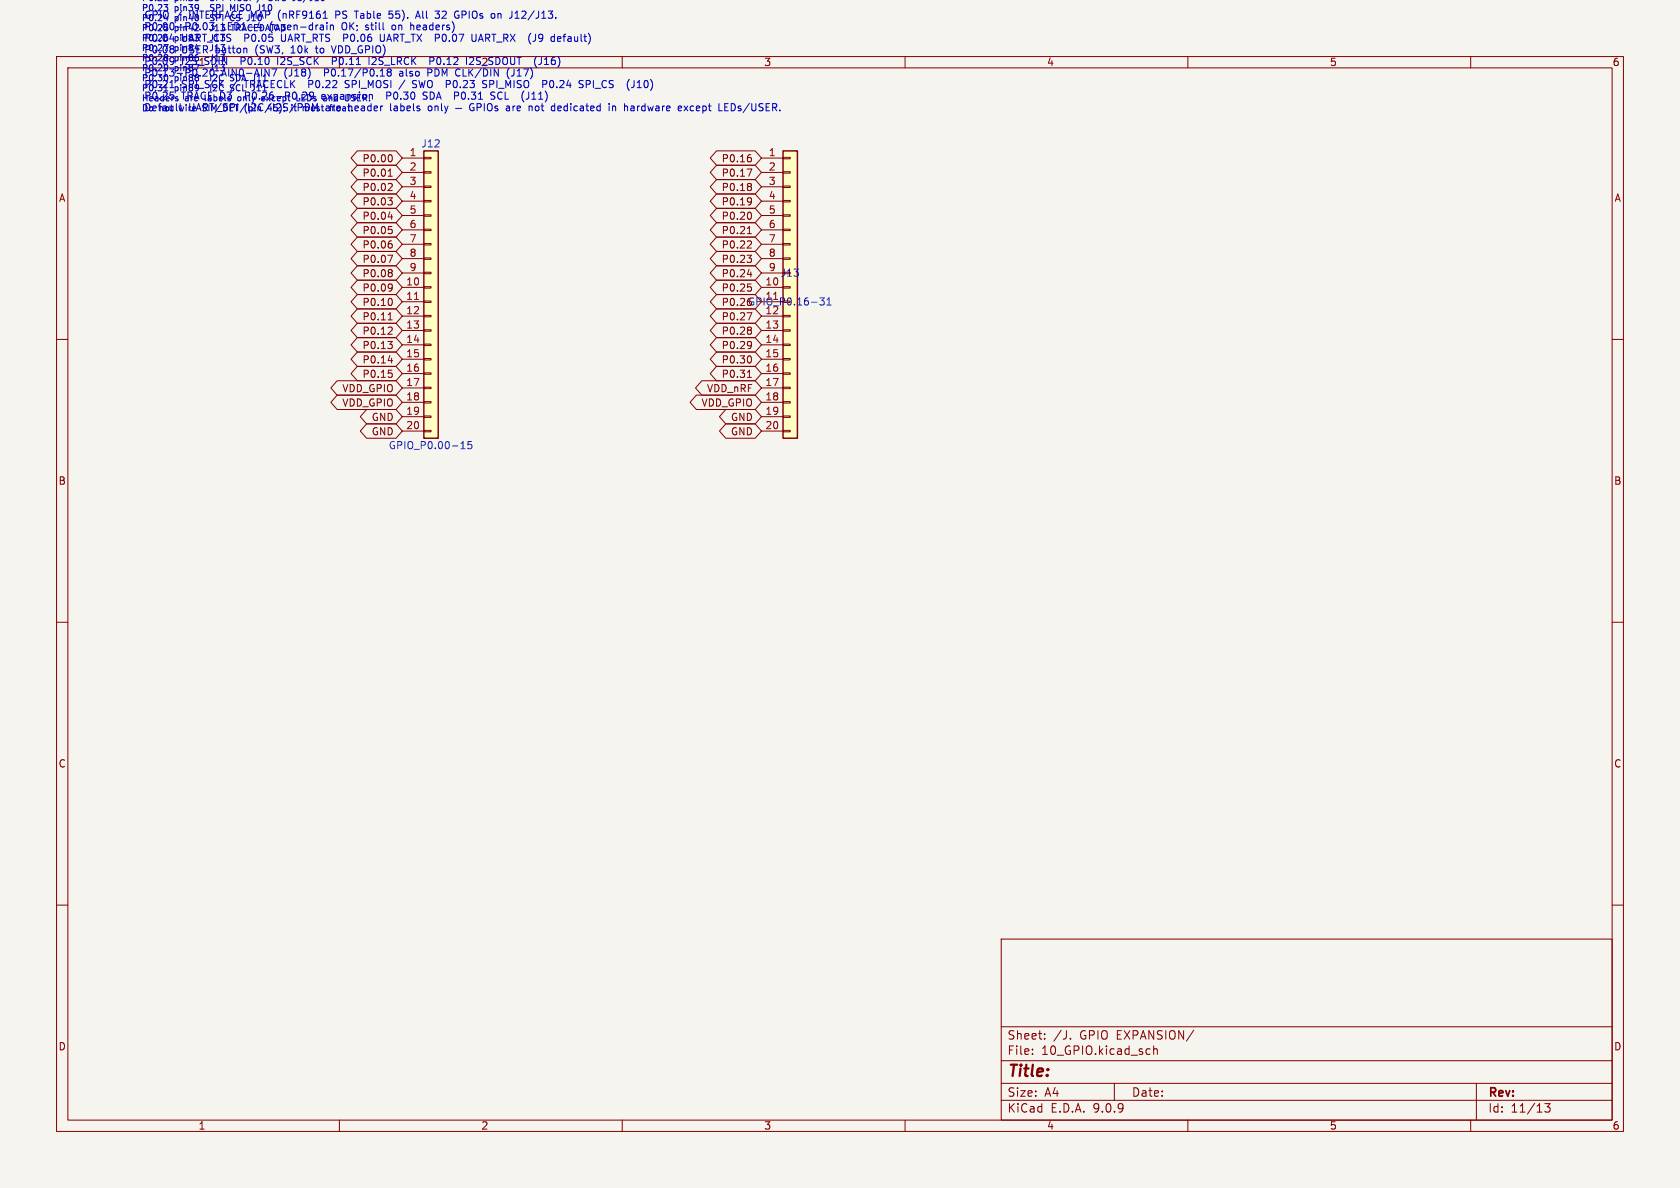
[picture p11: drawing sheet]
<svg xmlns="http://www.w3.org/2000/svg" width="297mm" height="210mm" viewBox="0 0 297 210" stroke-linecap="round" stroke-linejoin="round" font-family="sans-serif">
<path d="M0 0h297v210h-297z" fill="#f5f4ef" stroke="#f5f4ef" stroke-width=".18"/>
<g fill="none" stroke="#840000" stroke-width=".18">
<path d="M10 10h277v190h-277zM12 12h273v186h-273zM110 10v2M160 10v2M210 10v2M260 10v2M10 60h2M285 60h2M10 110h2M285 110h2M10 160h2M177 166h108v32h-108z"/>
<path d="M285 160h2M60 198v2M110 198v2M160 198v2M177 194.5h108M177 191.5h108M177 187.5h108M177 181.5h108M182.5 186.3v.1M182.5 185.5v.1M184.7 183.6v.1M184.7 182.8v.1"/>
<path d="M189.2 183.6v.1M197 191.5v3M203.2 185.4l.1 .1M203.3 186.3l-.1 .1M204 184.9v1.5M204 185.5l.2-.1 .3 .1 .1 .9M210 198v2M260 198v2M261 191.5v6.5M273.1 195.1h.9l-.5 .6 .5 .1v.7l-.3 .1h-.4l-.2-.1"/>
</g>
<path d="M138.4 26.7h2.6v50.8h-2.6z" fill="#ffffc2"/>
<path d="M138.4 26.7h2.6v50.8h-2.6z" fill="none" stroke="#840000" stroke-width=".25"/>
<g fill="none" stroke="#840000" stroke-width=".18">
<path d="M134.6 27.9h3.8M134.6 30.5h3.8M134.6 33h3.8M134.6 35.6h3.8M134.6 38.1h3.8M138.4 27.8h1.3v.3h-1.3zM138.4 30.4h1.3v.2h-1.3zM138.4 32.9h1.3v.2h-1.3zM138.4 35.4h1.3v.3h-1.3zM138.4 38h1.3v.2h-1.3zM134.6 40.6h3.8M134.6 43.2h3.8"/>
<path d="M134.6 45.7h3.8M134.6 48.3h3.8M134.6 50.8h3.8M134.6 53.3h3.8M134.6 55.9h3.8M134.6 58.4h3.8M138.4 40.5h1.3v.3h-1.3zM138.4 43.1h1.3v.2h-1.3zM138.4 45.6h1.3v.2h-1.3zM138.4 50.7h1.3v.2h-1.3zM138.4 55.8h1.3v.2h-1.3zM138.4 58.3h1.3v.2h-1.3z"/>
<path d="M134.6 61h3.8M134.6 63.5h3.8M134.6 66h3.8M134.6 68.6h3.8M134.6 71.1h3.8M134.6 73.7h3.8M134.6 76.2h3.8M138.4 60.8h1.3v.3h-1.3zM138.4 63.4h1.3v.2h-1.3zM138.4 65.9h1.3v.3h-1.3zM138.4 68.5h1.3v.2h-1.3zM138.4 71h1.3v.2h-1.3z"/>
<path d="M138.4 73.5h1.3v.3h-1.3zM138.4 76.1h1.3v.2h-1.3z"/>
</g>
<path d="M144.9 52.6h.8l-.4 .5 .4 .2v.5l-.2 .1-.6-.1M146.2 53.9h.7M146.2 53l.4-.4v1.3" fill="none" stroke="#006464" stroke-width=".18"/>
<path d="M74.9 26.7h2.6v50.8h-2.6z" fill="#ffffc2"/>
<path d="M74.9 26.7h2.6v50.8h-2.6z" fill="none" stroke="#840000" stroke-width=".25"/>
<g fill="none" stroke="#840000" stroke-width=".18">
<path d="M63.2 36.8h6.8l1.1 1.3-1.1 1.3h-6.8l-1.1-1.3zM63.2 39.4h6.8l1.1 1.2-1.1 1.3h-6.8l-1.1-1.3zM63.2 26.7h6.8l1.1 1.2-1.1 1.3h-6.8l-1.1-1.3zM63.2 29.2h6.8l1.1 1.3-1.1 1.3h-6.8l-1.1-1.3zM63.2 31.7h6.8l1.1 1.3-1.1 1.3h-6.8l-1.1-1.3zM63.2 34.3h6.8l1.1 1.3-1.1 1.2h-6.8l-1.1-1.2zM68.6 35h.7l-.4 .4M68.6 38.3h.8M68.6 31.2h.7M68.9 30.1l.1-.2v1.3M69 27.3a.79 .79 0 0 1 0 1.3M69.1 32.4l.2 .3v.3l-.7 .7h.7"/>
<path d="M69.1 35.4l.2 .3v.3l-.2 .2M69.2 37.9v.9M71.1 27.9h3.8M71.1 30.5h3.8M71.1 33h3.8M71.1 35.6h3.8M71.1 38.1h3.8M74.9 27.8h1.3v.3h-1.3zM74.9 30.4h1.3v.2h-1.3zM74.9 32.9h1.3v.2h-1.3zM74.9 35.4h1.3v.3h-1.3zM74.9 38h1.3v.2h-1.3z"/>
<path d="M126.7 36.8h6.8l1.1 1.3-1.1 1.3h-6.8l-1.1-1.3zM126.7 26.7h6.8l1.1 1.2-1.1 1.3h-6.8l-1.1-1.3zM126.7 29.2h6.8l1.1 1.3-1.1 1.3h-6.8l-1.1-1.3zM126.7 31.7h6.8l1.1 1.3-1.1 1.3h-6.8l-1.1-1.3zM126.7 34.3h6.8l1.1 1.3-1.1 1.2h-6.8l-1.1-1.2zM126.7 39.4h6.8l1.1 1.2-1.1 1.3h-6.8l-1.1-1.3zM132.1 29.9h.8l-.5 1.3M132.5 27.3h.2M132.5 37.5a.79 .79 0 0 1 0 1.3M132.6 27.8l.2 .3v.3l-.2 .2M132.6 32.4l.2 .3-.2 .3 .2 .2v.2l-.2 .3M132.6 35l.2 .1a1.03 1.03 0 0 1-.2 1.1"/>
<path d="M132.8 35.5l-.2 .2M63.2 41.9h6.8l1.1 1.3-1.1 1.3h-6.8l-1.1-1.3zM63.2 44.4h6.8l1.1 1.3-1.1 1.3h-6.8l-1.1-1.3zM63.2 47h6.8l1.1 1.3-1.1 1.2h-6.8l-1.1-1.2zM63.2 49.5h6.8l1.1 1.3-1.1 1.3h-6.8l-1.1-1.3zM63.2 52.1h6.8l1.1 1.2-1.1 1.3h-6.8l-1.1-1.3zM63.2 54.6h6.8l1.1 1.3-1.1 1.3h-6.8l-1.1-1.3zM63.2 57.1h6.8l1.1 1.3-1.1 1.3h-6.8l-1.1-1.3zM63.2 59.7h6.8l1.1 1.3-1.1 1.2h-6.8l-1.1-1.2zM68.6 45.1h.8l-.5 1.3M68.6 56.6h.7M68.7 40h.6"/>
<path d="M68.9 55.5l.1-.2v1.3M69 42.6h.2M69 52.7a.79 .79 0 0 1 0 1.3M69.1 40.5l.2 .3v.3l-.2 .2M69.1 43.1l.2 .2v.3l-.2 .3M69.1 47.7l.2 .2-.2 .3 .2 .2v.3l-.2 .2M69.1 50.2l.2 .1a1.03 1.03 0 0 1-.2 1.1M69.1 57.8l.2 .3v.3l-.7 .7h.7M69.3 50.7l-.2 .3M71.1 40.6h3.8M71.1 43.2h3.8M71.1 45.7h3.8"/>
<path d="M71.1 48.3h3.8M71.1 50.8h3.8M71.1 53.3h3.8M71.1 55.9h3.8M71.1 58.4h3.8M74.9 40.5h1.3v.3h-1.3zM74.9 43.1h1.3v.2h-1.3zM74.9 45.6h1.3v.2h-1.3zM74.9 48.1h1.3v.3h-1.3zM74.9 50.7h1.3v.2h-1.3zM74.9 53.2h1.3v.3h-1.3zM74.9 55.8h1.3v.2h-1.3z"/>
<path d="M74.9 58.3h1.3v.2h-1.3zM126.7 41.9h6.8l1.1 1.3-1.1 1.3h-6.8l-1.1-1.3zM126.7 49.5h6.8l1.1 1.3-1.1 1.3h-6.8l-1.1-1.3zM126.7 52.1h6.8l1.1 1.2-1.1 1.3h-6.8l-1.1-1.3zM126.7 54.6h6.8l1.1 1.3-1.1 1.3h-6.8l-1.1-1.3zM126.7 57.1h6.8l1.1 1.3-1.1 1.3h-6.8l-1.1-1.3zM126.7 59.7h6.8l1.1 1.3-1.1 1.2h-6.8l-1.1-1.2zM126.7 47h6.8l1.1 1.3-1.1 1.2h-6.8l-1.1-1.2zM126.7 44.4h6.8l1.1 1.3-1.1 1.3h-6.8l-1.1-1.3zM132.1 55.3h.8l-.5 1.3M132.1 45.1h.7l-.4 .5M132.1 41.3h.7"/>
<path d="M132.1 48.5h.8M132.2 50.2h.6M132.4 40.2l.1-.2v1.3M132.6 42.6l.2 .2v.3l-.7 .8h.7M132.6 45.6l.2 .2v.3l-.2 .3M132.6 50.7l.2 .2v.3l-.2 .3M132.6 57.8l.2 .3-.2 .3 .2 .2v.2l-.2 .3M132.7 48.1v.8M59.6 67.3h10.4l1.1 1.3-1.1 1.3h-10.4l-1.1-1.3zM59.6 69.8h10.4l1.1 1.3-1.1 1.3h-10.4l-1.1-1.3zM63.2 64.8h6.8l1.1 1.2-1.1 1.3h-6.8l-1.1-1.3zM63.2 62.2h6.8l1.1 1.3-1.1 1.3h-6.8l-1.1-1.3z"/>
<path d="M64.8 74.9h5.2l1.1 1.3-1.1 1.3h-5.2l-1.1-1.3zM64.8 72.4h5.2l1.1 1.3-1.1 1.2h-5.2l-1.1-1.2zM68.6 60.4h.7l-.4 .4M68.6 63.7h.8M68.7 65.4h.6M69.1 60.8l.2 .3v.3l-.2 .2M69.1 65.9l.2 .3v.3l-.2 .2M69.2 63.3v.9M71.1 61h3.8M71.1 63.5h3.8M71.1 66h3.8M71.1 68.6h3.8"/>
<path d="M71.1 71.1h3.8M71.1 73.7h3.8M71.1 76.2h3.8M74.9 60.8h1.3v.3h-1.3zM74.9 63.4h1.3v.2h-1.3zM74.9 65.9h1.3v.3h-1.3zM74.9 68.5h1.3v.2h-1.3zM74.9 71h1.3v.2h-1.3zM74.9 73.5h1.3v.3h-1.3zM74.9 76.1h1.3v.2h-1.3zM123.1 69.8h10.4l1.1 1.3-1.1 1.3h-10.4l-1.1-1.3zM124.1 67.3h9.4l1.1 1.3-1.1 1.3h-9.4l-1.1-1.3z"/>
<path d="M126.7 62.2h6.8l1.1 1.3-1.1 1.3h-6.8l-1.1-1.3zM126.7 64.8h6.8l1.1 1.2-1.1 1.3h-6.8l-1.1-1.3zM128.3 72.4h5.2l1.1 1.3-1.1 1.2h-5.2l-1.1-1.2zM128.3 74.9h5.2l1.1 1.3-1.1 1.3h-5.2l-1.1-1.3zM132.1 66.7h.7M132.4 65.6l.1-.2v1.3M132.5 62.9a.79 .79 0 0 1 0 1.3M132.6 60.4l.2 .1a1.03 1.03 0 0 1-.2 1.1M132.8 60.9l-.2 .2"/>
</g>
<path d="M73.3 52.9h.7" fill="none" stroke="#a90000" stroke-width=".18"/>
<path d="M81.5 79.3h.7M81.7 78.2l.2-.2v1.3M83.4 78h-.6l-.1 .7 .2-.2 .4 .1 .1 .2v.4l-.2 .1-.5-.1" fill="none" stroke="#006464" stroke-width=".18"/>
<g fill="none" stroke="#0000c2" stroke-width=".18">
<path d="M35.1 -.1v.1M40.8 0v.1M45.7 0l-.3 .4M48.1 -.1l-.2 .2h-.4M29 .1h.7M29 .8h.7l-.4 .4M29.4 1.2l.3 .2v.3M30 6.9h.8M30 15.5h.8M30.1 16.3h.6M30.3 14.4l.1-.2v1.3M31.2 17.5l.3 .1"/>
<path d="M31.2 17.1l.2 .1M31.5 17.7l-.4 .1M34.8 19.2h.6M35.1 .9v.7M35.1 1.3v.1M35.1 18.3l.4 1.3M35.2 11.4l-.5 1.1M36 4.2l-.1 .6 .1 .4 .2 .1 .4-.3v-.8M36.6 12.3v.4l-.8 .8h.8M37.1 5.2h.1M37.2 13.2v.1M41.1 1.6l-.3-.8v1.1"/>
<path d="M43.6 8.6v.8M47.6 18.5l-.2 .7h.6M47.9 18.3l-1.1 1.6M48.1 12.2h.8l-.5 1.3M51.4 9.4h.8M51.6 8.4l-.2 .1M51.6 18.9v.7M52 18.9h.4M52.1 18.5v1l.2 .1M52.3 18.3l-1.1 1.6M53.9 18.9l.2 .1M54 18.3v1.3l.5-.1"/>
<path d="M54.1 19v.6M54.5 18.9h-.3l-.1 .1M54.6 14.9h.5M55 16.3l-.2 .1M55.1 14.2h-.5v1.3M55.2 16.3l.2 .1M55.7 8.5h.5M55.9 8.1l.1 1.2M57.1 3.2h.8M57.8 4v.1M57.8 4.4v.9M58.4 4.4v.9"/>
<path d="M58.4 4.5l.2-.1 .3 .1v.8M58.6 8.1l.4 1.3M58.8 10.8h.4M59.2 10.1h-.4v1.3M59.4 2.6h.5M59.9 2h-.5v1.2M60.8 6v1.3M60.8 6.7h.4M61 15.4l.5 .1M61.2 14.2l-.2 .4 .1 .2 .4 .1M62.6 2h.8M63 2v1.2"/>
<path d="M65.2 10.1v1.3M66.4 10.7l-.7 .7h.8M67.2 6v1.1l.3 .2h.3M68.4 16.3v1.2M68.5 12.3l-.1 .2 .3 .2M68.7 12.7l-.3 .3 .1 .3 .2 .2 .3-.1 .2-.2v-.2l-.3-.3M68.7 12.7h.2M68.7 3.1l.2 .1h.4M69 16.9h-.6M69.1 12.3l.1 .2-.3 .2M69.4 4.5l-.1 .2 .1 .5M69.4 2h-.6l-.1 .6 .2-.2 .4 .1"/>
<path d="M70.8 12.6l-.1 .1M70.8 13l-.2 .2 .2 .3M71.6 14.2l-1.1 1.6M72.6 4v1.3M73 4.4l-.4 .1M73.2 14.2l-.3 .4 .1 .2 .5 .2 .1 .3-.2 .2-.5-.1M73.5 3.2l.4-1.2 .4 1.2M73.5 14.2l.1 .1M73.6 2.9h.6M75 16.3l-.2 .3 .1 .2 .5 .2 .1 .3-.2 .2h-.5M75.3 16.3h.2M75.6 12.8h.5"/>
<path d="M75.8 18.8l-.1 .2 .1 .5M76 10.8l.6-.1 .1-.1v-.3l-.7-.2v1.3M76.1 12.2h-.5v1.3M76.9 2h.8l-.4 .4 .3 .2 .1 .4-.3 .2h-.3M77 6v1.3M77.7 6.3l-.1 .4h-.6M79.4 14.2l.2 .3v.3l-.7 .1M80.4 16.3v1.2M80.5 19.2h1.1M80.8 2h.3M80.8 16.3l.3 .2-.1 .3-.6 .1M80.9 2.7h.2v.4l-.2 .1"/>
<path d="M83 10.3l.2-.2 .5 .2M83.4 18.3a.61 .61 0 0 0-.4 .8 .61 .61 0 0 0 .8 .4v-.5h-.2M83.6 18.3l.1 .1M83.7 10.7l-.7 .7h.7M84.2 6l-.1 1.2-.2 .1h-.3M84.3 18.3v1.3M84.8 18.3l.3 .3-.1 .3-.7 .1M85 6l-.4 1.3M85.6 14.8l.3 .2 .1 .3-.2 .2h-.3M85.6 18.3v1.3M85.9 14.2l.1 .1M86.5 18.3l-.2 .1a.81 .81 0 0 0 .2 1.2 .43 .43 0 0 0 .5-.4l-.1-.7-.2-.2"/>
<path d="M86.6 14.9h.5M86.6 14.2v1.3M86.8 16.8l.6 .2 .1 .3-.3 .2h-.4M88 18.8l-.3-.1-.2 .2v.2l.5 .1v.3h-.5M88 2.4v.8M88.1 16.5l-.1 .5 .2 .5M88.2 2.4l-.2 .1M89.5 18.8h.5l.1 .8M89.8 12.4l-.1 .7 .3 .8M90.1 19l-.4 .1-.2 .2 .2 .3 .4-.1M91.1 3.2h.7M91.2 2.3l.2-.3v1.2"/>
<path d="M93.5 16.3v.9a.41 .41 0 0 1-.5 .3M93.7 18.7l.4 .2v.7M94.5 11l.3 .8M94.7 6v1a.41 .41 0 0 1-.5 .3M94.9 10l-.4 .8M95.7 10.1v.9a.41 .41 0 0 1-.5 .4M96 14.2h.4l.3 .3-.1 .3-.6 .1M97.8 14.3l-.2-.1a.68 .68 0 0 0-.5 .7 .68 .68 0 0 0 .5 .6l.2-.1M97.9 18.7l.2 .1M98.1 18.3v1.3M98.1 19.5l-.2 .1M99.2 6.7l-.2-.2h-.3l-.1 .2v.6h.5"/>
<path d="M99.2 6.8l-.6 .1M104.4 14.5l-.3-.3h-.5v1.3M104.4 14.7l-.3 .2h-.5M107.7 18.3v.1M107.7 18.7v.9M108.3 18.9l.2-.2 .3 .1v.8M108.3 18.7v.9M111.6 18.8h.4M112 19.1h-.3l-.2 .2 .1 .2 .4 .1M112.1 14.2v.9a.41 .41 0 0 1-.5 .4M112.6 15.5h.8M112.6 14.6l.4-.4v1.3"/>
<path d="M120.3 18.7l.2 .3-.6 .2M120.4 19.5l-.1 .1M120.9 18.7l.7 .9M121.6 18.7l-.7 .9M128.1 18.9h.5M128.7 18.3h-.6v1.3h.6"/>
</g>
<text font-size="2.8" fill="#840000" x="178" y="190.9">Title:</text>
<g font-size="2.1" fill="#840000">
<text x="178" y="184">Sheet:</text>
<text x="186.2" y="184">/J.</text>
<text x="191" y="184">GPIO EXPANSION/</text>
<text x="178" y="186.7">File:</text>
<text x="184.1" y="186.7">10_GPIO.kicad_sch</text>
<text x="178" y="196.9">KiCad</text>
<text x="178" y="194.1">Size:</text>
<text x="184.7" y="194.1">A4</text>
<text x="185.7" y="196.9">E.D.A.</text>
<text x="193.3" y="196.9">9.0.9</text>
<text x="200" y="194.1">Date:</text>
<text x="263" y="194.3">Rev:</text>
<text x="263" y="196.9">Id:</text>
<text x="267.1" y="196.9">11/13</text>
</g>
<g font-size="1.8" fill="#0000c2">
<text x="25.4" y="3.4">GPIO /</text>
<text x="25.4" y="5.4">P0.00-P0.03</text>
<text x="33.5" y="3.4">INTERFACE MAP (nRF9161</text>
<text x="39.1" y="5.4">LED1-4</text>
<text x="47.8" y="5.4">(open-drain</text>
<text x="60" y="3.4">PS</text>
<text x="60.7" y="5.4">OK;</text>
<text x="63.6" y="3.4">Table</text>
<text x="65.1" y="5.4">still</text>
<text x="69.8" y="3.4">55).</text>
<text x="70" y="5.4">on</text>
<text x="73.4" y="5.4">headers)</text>
<text x="74.9" y="3.4">All</text>
<text x="78.5" y="3.4">32</text>
<text x="82" y="3.4">GPIOs</text>
<text x="88.7" y="3.4">on</text>
<text x="92.2" y="3.4">J12/J13.</text>
<text x="25.4" y="7.5">P0.04</text>
<text x="25.4" y="9.5">P0.08</text>
<text x="25.4" y="11.6">P0.09</text>
<text x="32.1" y="7.5">UART_CTS</text>
<text x="32.1" y="9.5">USER button</text>
<text x="32.1" y="11.6">I2S_SDIN</text>
<text x="35" y="11.9">1</text>
<text x="42.8" y="11.6">P0.10</text>
<text x="43.5" y="7.5">P0.05</text>
<text x="45.4" y="9.5">(SW3,</text>
<text x="49.5" y="11.6">I2S_SCK</text>
<text x="50.2" y="7.5">UART_RTS</text>
<text x="51.9" y="9.5">10k</text>
<text x="56.5" y="9.5">to</text>
<text x="59.6" y="9.5">VDD_GPIO)</text>
<text x="59.6" y="11.6">P0.11</text>
<text x="61.6" y="7.5">P0.06</text>
<text x="66.3" y="11.6">I2S_LRCK</text>
<text x="68.2" y="7.5">UART_TX</text>
<text x="77.4" y="11.6">P0.12</text>
<text x="78.4" y="7.5">P0.07</text>
<text x="84.1" y="11.6">I2S_SDOUT</text>
<text x="85" y="11.9">2</text>
<text x="85.1" y="7.5">UART_RX</text>
<text x="95.5" y="7.5">(J9</text>
<text x="96.5" y="11.6">(J16)</text>
<text x="99.7" y="7.5">default)</text>
<text x="25.4" y="13.6">P0.13-P0.20</text>
<text x="25.4" y="15.7">P0.21</text>
<text x="25.4" y="17.7">P0.25</text>
<text x="32.1" y="15.7">SPI_SCK</text>
<text x="32.1" y="17.7">TRACE D3</text>
<text x="39.1" y="13.6">AIN0-AIN7</text>
<text x="41" y="15.7">/</text>
<text x="43.5" y="15.7">TRACECLK</text>
<text x="43.8" y="17.7">P0.26-P0.29</text>
<text x="50.4" y="13.6">(J18)</text>
<text x="55.2" y="15.7">P0.22</text>
<text x="57.6" y="17.7">expansion</text>
<text x="57.8" y="13.6">P0.17/P0.18</text>
<text x="61.9" y="15.7">SPI_MOSI</text>
<text x="69.4" y="17.7">P0.30</text>
<text x="71.3" y="13.6">also</text>
<text x="71.7" y="15.7">/</text>
<text x="74.2" y="15.7">SWO</text>
<text x="76.1" y="17.7">SDA</text>
<text x="76.5" y="13.6">PDM CLK/DIN</text>
<text x="80.5" y="15.7">P0.23</text>
<text x="82" y="17.7">P0.31</text>
<text x="87.2" y="15.7">SPI_MISO</text>
<text x="88.7" y="17.7">SCL</text>
<text x="90.9" y="13.6">(J17)</text>
<text x="94.5" y="17.7">(J11)</text>
<text x="98.2" y="15.7">P0.24</text>
<text x="104.9" y="15.7">SPI_CS</text>
<text x="113.7" y="15.7">(J10)</text>
<text x="25.4" y="19.8">Default</text>
<text x="57.7" y="19.8">are</text>
<text x="61.9" y="19.8">header</text>
<text x="69.5" y="19.8">labels</text>
<text x="76.4" y="19.8">only</text>
<text x="90.8" y="19.8">are</text>
<text x="95" y="19.8">not</text>
<text x="99.2" y="19.8">dedicated</text>
<text x="109.5" y="19.8">in</text>
<text x="112.4" y="19.8">hardware</text>
<text x="122.2" y="19.8">except</text>
<text x="129.5" y="19.8">LEDs/USER.</text>
</g>
<g font-size="1.8" fill="#840000">
<text x="135" y="11.9">3</text>
<text x="185" y="11.9">4</text>
<text x="235" y="11.9">5</text>
<text x="285" y="11.9">6</text>
<text x="64" y="28.9">P0.00</text>
<text x="127.5" y="28.9">P0.16</text>
<text x="10.3" y="35.9">A</text>
<text x="64" y="31.4">P0.01</text>
<text x="64" y="34">P0.02</text>
<text x="127.5" y="31.4">P0.17</text>
<text x="127.5" y="34">P0.18</text>
<text x="285.3" y="35.9">A</text>
<text x="64" y="39.1">P0.04</text>
<text x="64" y="41.6">P0.05</text>
<text x="64" y="36.5">P0.03</text>
<text x="127.5" y="39.1">P0.20</text>
<text x="127.5" y="36.5">P0.19</text>
<text x="127.5" y="41.6">P0.21</text>
<text x="64" y="44.1">P0.06</text>
<text x="64" y="46.7">P0.07</text>
<text x="127.5" y="44.1">P0.22</text>
<text x="127.5" y="46.7">P0.23</text>
<text x="64" y="49.2">P0.08</text>
<text x="64" y="51.8">P0.09</text>
<text x="127.5" y="51.8">P0.25</text>
<text x="127.5" y="49.2">P0.24</text>
<text x="64" y="54.3">P0.10</text>
<text x="64" y="56.8">P0.11</text>
<text x="64" y="59.4">P0.12</text>
<text x="127.5" y="54.3">P0.26GPIO_P0.16-31</text>
<text x="127.5" y="56.8">P0.27</text>
<text x="127.5" y="59.4">P0.28</text>
<text x="64" y="64.5">P0.14</text>
<text x="64" y="61.9">P0.13</text>
<text x="127.5" y="64.5">P0.30</text>
<text x="127.5" y="61.9">P0.29</text>
<text x="60.4" y="69.5">VDD_GPIO</text>
<text x="64" y="67">P0.15</text>
<text x="124.9" y="69.5">VDD_nRF</text>
<text x="127.5" y="67">P0.31</text>
<text x="60.4" y="72.1">VDD_GPIO</text>
<text x="65.6" y="77.2">GND</text>
<text x="65.6" y="74.6">GND</text>
<text x="123.9" y="72.1">VDD_GPIO</text>
<text x="129.1" y="74.6">GND</text>
<text x="129.1" y="77.2">GND</text>
<text x="10.3" y="85.9">B</text>
<text x="285.3" y="85.9">B</text>
<text x="10.3" y="135.9">C</text>
<text x="285.3" y="135.9">C</text>
<text x="10.3" y="185.9">D</text>
<text x="285.3" y="185.9">D</text>
<text x="35" y="199.9">1</text>
<text x="85" y="199.9">2</text>
<text x="135" y="199.9">3</text>
<text x="185" y="199.9">4</text>
<text x="235" y="199.9">5</text>
<text x="285" y="199.9">6</text>
</g>
<g font-size="1.8" fill="#a90000">
<text x="72.3" y="27.7">1</text>
<text x="135.8" y="27.7">1</text>
<text x="72.3" y="30.2">2</text>
<text x="72.3" y="32.8">3</text>
<text x="72.3" y="35.3">4</text>
<text x="135.8" y="30.2">2</text>
<text x="135.8" y="32.8">3</text>
<text x="135.8" y="35.3">4</text>
<text x="72.3" y="37.8">5</text>
<text x="72.3" y="40.4">6</text>
<text x="135.8" y="37.8">5</text>
<text x="135.8" y="40.4">6</text>
<text x="72.3" y="42.9">7</text>
<text x="72.3" y="45.5">8</text>
<text x="135.8" y="42.9">7</text>
<text x="135.8" y="45.5">8</text>
<text x="71.7" y="50.5">10</text>
<text x="71.7" y="53.1">11</text>
<text x="72.3" y="48">9</text>
<text x="135.2" y="50.5">10</text>
<text x="135.8" y="48">9</text>
<text x="71.7" y="55.6">12</text>
<text x="71.7" y="58.2">13</text>
<text x="135.2" y="58.2">13</text>
<text x="71.7" y="60.7">14</text>
<text x="71.7" y="63.2">15</text>
<text x="71.7" y="65.8">16</text>
<text x="135.2" y="60.7">14</text>
<text x="135.2" y="63.2">15</text>
<text x="135.2" y="65.8">16</text>
<text x="71.7" y="68.3">17</text>
<text x="71.7" y="70.9">18</text>
<text x="135.2" y="68.3">17</text>
<text x="135.2" y="70.9">18</text>
<text x="71.7" y="73.4">19</text>
<text x="71.7" y="75.9">20</text>
<text x="135.2" y="73.4">19</text>
<text x="135.2" y="75.9">20</text>
</g>
<g font-size="1.8" fill="#006464">
<text x="74.4" y="26.3">J12</text>
<text x="135.2" y="53.1">11</text>
<text x="137.9" y="49.1">J13</text>
<text x="135.2" y="55.6">12</text>
<text x="68.6" y="79.6">GPIO_P0.00-15</text>
</g>
<g font-size="1.5" fill="#0000c2">
<text x="25" y=".3">P0.22</text>
<text x="25" y="2">P0.23</text>
<text x="25" y="3.8">P0.24</text>
<text x="25" y="5.6">P0.25</text>
<text x="30.8" y=".3">pin38</text>
<text x="30.8" y="2">pin39</text>
<text x="30.8" y="3.8">pin40</text>
<text x="30.8" y="5.6">pin42</text>
<text x="37.6" y=".3">SPI</text>
<text x="37.6" y="2">SPI</text>
<text x="37.6" y="3.8">SPI</text>
<text x="37.6" y="5.6">J13</text>
<text x="41.3" y=".3">MOSI</text>
<text x="41.3" y="2">MISO</text>
<text x="41.3" y="3.8">CS</text>
<text x="41.6" y="5.6">TRACEDATA3</text>
<text x="44.6" y="3.8">J10</text>
<text x="46.4" y="2">J10</text>
<text x="48.6" y=".3">SWO J8/J10</text>
<text x="25" y="7.4">P0.26</text>
<text x="25" y="9.1">P0.27</text>
<text x="25" y="10.9">P0.28</text>
<text x="30.8" y="7.4">pin83</text>
<text x="30.8" y="9.1">pin84</text>
<text x="30.8" y="10.9">pin86</text>
<text x="37.6" y="7.4">J13</text>
<text x="37.6" y="9.1">J13</text>
<text x="37.6" y="10.9">J13</text>
<text x="25" y="12.7">P0.29</text>
<text x="25" y="14.4">P0.30</text>
<text x="25" y="16.2">P0.31</text>
<text x="25" y="18">Headers</text>
<text x="30.8" y="12.7">pin87</text>
<text x="30.8" y="14.4">pin88</text>
<text x="30.8" y="16.2">pin89</text>
<text x="32.7" y="18">are</text>
<text x="36.4" y="18">labels</text>
<text x="37.6" y="12.7">J13</text>
<text x="37.6" y="14.4">I2C</text>
<text x="37.6" y="16.2">I2C</text>
<text x="41.3" y="14.4">SDA J11</text>
<text x="41.3" y="16.2">SCL</text>
<text x="42.4" y="18">only</text>
<text x="45.5" y="16.2">J11</text>
<text x="46.9" y="18">except</text>
<text x="53.3" y="18">LEDs</text>
<text x="58.3" y="18">and</text>
<text x="62.3" y="18">USER.</text>
<text x="25" y="19.8">Do</text>
<text x="28.2" y="19.8">not</text>
<text x="31.9" y="19.8">wire</text>
<text x="36.2" y="19.8">SIM_DET (pin</text>
<text x="48.2" y="19.8">45);</text>
<text x="52.7" y="19.8">it</text>
<text x="54.9" y="19.8">must</text>
<text x="59.9" y="19.8">float.</text>
</g>
</svg>
